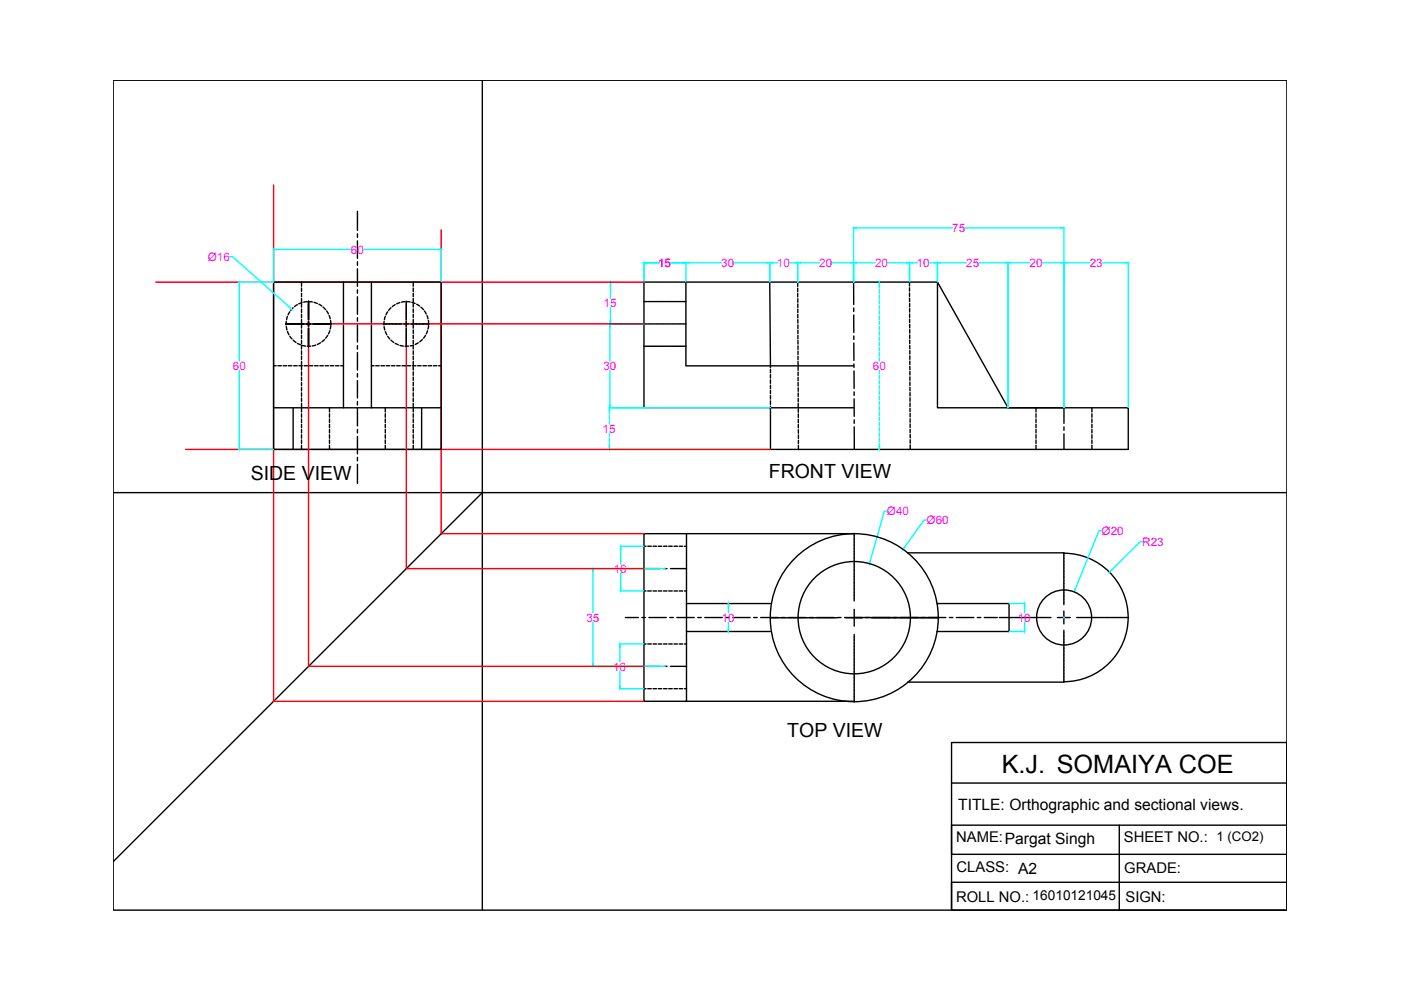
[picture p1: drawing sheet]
<svg xmlns="http://www.w3.org/2000/svg" width="297mm" height="210mm" viewBox="0 0 297 210" stroke-linecap="round" stroke-linejoin="round" font-family="sans-serif">
<!-- layer: 0 -->
<g fill="none" stroke="#000" stroke-width=".3">
<path d="M24 17h248.8v176h-248.8zM102.3 17v176M58 59.8h35.5v35.5h-35.5zM63.9 59.8v.9M72.8 59.8v26.7M75.8 44.8v4M75.8 49.6v.7M75.8 51.1v3.7M75.8 55.5v.8M75.8 57v3.7M78.7 59.8v26.7M87.6 59.8v.9"/>
<path d="M145.4 59.8h53.4v26.7h26.8v3.3M163.2 59.8l.2 18.1M169.1 59.9v.8M181 59.8v4.8M192.8 59.7v.9M198.8 59.8l14.9 26.7h25.5v8.8h-13.6M58 77.5h.6M58.9 77.5h.8M60 77.5h.8M60.6 68.7h.5M60.7 68.1v.8M60.7 69.3l.1 .7"/>
<path d="M60.9 67.1l-.1 .7M61 70.3l.3 .7M61.1 77.5h.8M61.2 68.7h.1M61.3 68.7h.5M61.5 66.1l-.4 .6M61.5 71.3l.4 .6M61.8 68.7h.1M62 68.7h.4M62.2 65.2l-.6 .6M62.2 72.1l.5 .5M62.3 77.5h.7"/>
<path d="M62.5 68.7h.1M62.6 68.7h.5M63 64.6l-.6 .4M63 72.8l.7 .3M63.1 68.7h.1M63.3 68.7h.4M63.4 77.5h.7M63.8 68.7h.1M63.9 61.1v.7M63.9 62.2v.7M63.9 63.3v.7M63.9 64.4v.7"/>
<path d="M63.9 65.5v.7M63.9 66.6v.7M63.9 67.7v.8M63.9 68.8v.8M63.9 69.9v.8M63.9 71v.8M63.9 72.2v.7M63.9 73.3v.7M63.9 74.4v.7M63.9 75.5v.7M63.9 76.6v.8M63.9 77.7v.8"/>
<path d="M63.9 78.8v.8M63.9 79.9v.8M64 68.7h.5M64 64.1l-.6 .3M64.1 73.2l.7 .2M64.5 77.5h.7M64.9 68.7h1M65.1 64l-.7 .1M65.4 63.9v.5M65.4 64.4v.1M65.4 64.6v.4M65.4 65.1v.1"/>
<path d="M65.4 65.2v.5M65.4 65.8h.1M65.4 65.9v.5M65.4 66.4v.1M65.4 66.6v.4M65.4 67.1v.1M65.4 67.3v.4M65.4 68.2v1M65.4 69.6v.5M65.4 70.2v.1M65.4 70.4v.4M65.4 70.9h.1"/>
<path d="M65.4 71v.5M65.4 71.5v.1M65.4 71.7v.4M65.4 72.2v.1M65.4 72.3v.5M65.4 72.9h.1M65.4 73v.5M65.5 64h.7M65.6 77.5h.7M65.9 73.4h-.8M66.3 68.7h.5M66.6 64.1l.7 .2"/>
<path d="M66.7 77.5h.7M66.9 68.7h.1M67 73.2l-.8 .1M67.1 68.7h.4M67.6 68.7h.1M67.6 64.5l.6 .4M67.7 68.7h.5M67.8 77.5h.7M68 72.7l-.7 .3M68.2 68.7h.1M68.4 68.7h.4M68.5 65.1l.5 .6"/>
<path d="M68.8 72l-.6 .5M68.9 68.7h.1M68.9 77.5h.8M69.1 68.7h.4M69.2 65.9l.4 .7M69.5 71.1l-.5 .6M69.6 68.7h.1M69.7 68.7h.5M69.8 66.9l.2 .7M69.9 70.1l-.3 .7M70 77.5h.8M70.1 68l.1 .7"/>
<path d="M70.1 69l-.1 .8M71.1 77.5h.8M72.2 77.5h.6M75.8 61.4v.8M75.8 62.9v3.7M75.8 67.4v.7M75.8 68.8v3.7M75.8 73.3v.7M75.8 74.8v3.7M75.8 79.2v.7M78.7 77.5h.6M79.7 77.5h.7"/>
<path d="M80.8 77.5h.7M81.3 68.7h.5M81.4 68.1v.8M81.4 69.3l.2 .7M81.7 67.1l-.2 .7M81.7 70.3l.3 .7M81.9 77.5h.7M81.9 68.7h.1M82 68.7h.5M82.2 66.1l-.4 .6M82.2 71.3l.4 .6M82.6 68.7h.1"/>
<path d="M82.7 68.7h.4M82.9 65.2l-.5 .6M82.9 72.1l.6 .5M83 77.5h.7M83.2 68.7h.1M83.4 68.7h.4M83.8 64.6l-.6 .4M83.8 72.8l.7 .3M83.9 68.7h.1M84 68.7h.5M84.1 77.5h.7M84.6 68.7h.1"/>
<path d="M84.7 68.7h.5M84.8 64.1l-.7 .3M84.8 73.2l.7 .2M85.2 77.5h.8M85.7 68.7h.9M85.9 64l-.8 .1M86.1 63.9v.5M86.1 64.4v.1M86.1 64.6v.4M86.1 65.1v.1M86.1 65.2v.5M86.1 65.8h.1"/>
<path d="M86.1 65.9v.5M86.1 66.4v.1M86.1 66.6v.4M86.1 67.1v.1M86.1 67.3v.4M86.1 68.2v1M86.1 69.6v.5M86.1 70.2v.1M86.1 70.4v.4M86.1 70.9h.1M86.1 71v.5M86.1 71.5v.1"/>
<path d="M86.1 71.7v.4M86.1 72.2v.1M86.1 72.3v.5M86.1 72.9h.1M86.1 73v.5M86.2 64h.8M86.3 77.5h.8M86.6 73.4h-.7M87.1 68.7h.5M87.3 64.1l.7 .2M87.4 77.5h.8M87.6 61.1v.7"/>
<path d="M87.6 62.2v.7M87.6 63.3v.7M87.6 64.4v.7M87.6 65.5v.7M87.6 66.6v.7M87.6 67.7v.8M87.6 68.8v.8M87.6 69.9v.8M87.6 71v.8M87.6 72.2v.7M87.6 73.3v.7M87.6 74.4v.7"/>
<path d="M87.6 75.5v.7M87.6 76.6v.8M87.6 77.7v.8M87.6 78.8v.8M87.6 79.9v.8M87.7 68.7h.1M87.7 73.2l-.7 .1M87.8 68.7h.5M88.3 68.7h.1M88.3 64.5l.7 .4M88.5 68.7h.4M88.5 77.5h.8"/>
<path d="M88.7 72.7l-.7 .3M89 68.7h.1M89.1 68.7h.5M89.2 65.1l.6 .6M89.5 72l-.5 .5M89.6 68.7h.1M89.7 77.5h.7M89.8 68.7h.4M90 65.9l.4 .7M90.2 71.1l-.4 .6M90.3 68.7h.1M90.5 68.7h.5"/>
<path d="M90.5 66.9l.2 .7M90.7 70.1l-.3 .7M90.8 77.5h.7M90.8 68l.1 .7M90.9 69l-.2 .8M91.9 77.5h.7M93 77.5h.5M136.5 68.7h.7M136.5 73.4h.1M136.5 63.9h.1M136.7 73.4h.1M136.7 63.9h.1"/>
<path d="M136.9 73.4h.2M136.9 63.9h.2M137.1 73.4h.2M137.1 63.9h.2M137.4 68.7h.1M137.4 73.4h.1M137.4 63.9h.1M137.6 73.4h.1M137.6 63.9h.1M137.7 68.7h.7M137.8 73.4h.2M137.8 63.9h.2"/>
<path d="M138 73.4h.2M138 63.9h.2M138.2 73.4h.2M138.2 63.9h.2M138.5 73.4h.1M138.5 63.9h.1M138.5 68.7h.2M138.7 73.4h.1M138.7 63.9h.1M138.8 68.7h.8M138.9 73.4h.2M138.9 63.9h.2"/>
<path d="M139.1 73.4h.2M139.1 63.9h.2M139.3 73.4h.2M139.3 63.9h.2M139.6 73.4h.1M139.6 63.9h.1M139.7 68.7h.2M139.8 73.4h.1M139.8 63.9h.1M140 68.7h.8M140 73.4h.2M140 63.9h.2"/>
<path d="M140.2 73.4h.2M140.2 63.9h.2M140.5 73.4h.1M140.5 63.9h.1M140.7 73.4h.1M140.7 63.9h.1M140.9 68.7h.2M140.9 73.4h.2M140.9 63.9h.2M141.1 73.4h.2M141.1 63.9h.2M141.2 68.7h.8"/>
<path d="M141.4 73.4h.1M141.4 63.9h.1M141.6 73.4h.1M141.6 63.9h.1M141.8 73.4h.2M141.8 63.9h.2M142 73.4h.2M142 63.9h.2M142.1 68.7h.1M142.2 73.4h.2M142.2 63.9h.2M142.4 68.7h.7"/>
<path d="M142.5 73.4h.1M142.5 63.9h.1M142.7 73.4h.1M142.7 63.9h.1M142.9 73.4h.2M142.9 63.9h.2M143.1 73.4h.2M143.1 63.9h.2M143.3 68.7h.1M143.3 73.4h.2M143.3 63.9h.2M143.6 68.7h.7"/>
<path d="M143.6 73.4h.1M143.6 63.9h.1M143.8 73.4h.1M143.8 63.9h.1M144 73.4h.2M144 63.9h.2M144.2 73.4h.2M144.2 63.9h.2M144.5 68.7h.1M144.5 73.4h.1M144.5 63.9h.1M144.7 73.4h.1"/>
<path d="M144.7 63.9h.1M144.8 68.7h.6M144.9 73.4h.1M144.9 63.9h.1M145.1 73.4h.2M145.1 63.9h.2M145.3 73.4h.1M145.3 63.9h.1M163.4 78.3v.8M163.4 79.4v.8M169.1 61.1v.8M169.1 62.2v.8"/>
<path d="M169.1 63.3v.8M169.1 64.4v.8M169.1 65.5v.8M169.1 66.7v.7M169.1 67.8l.1 .7M169.2 68.9v.7M169.2 70v.7M169.2 71.1v.8M169.2 72.2v.8M169.2 73.3v.8M169.2 74.4v.8M169.2 75.6v.7"/>
<path d="M169.2 76.7v.7M169.2 77.8v.7M169.2 78.9v.7M181 77.6h-35.6v-17.8h-8.9v26.7h44.5M181 65.3v.8M181 66.8v3.7M181 71.2v.8M181 72.7v3.7M181 77.2l.1 .7M181.1 78.6v3.8M192.8 61v.7M192.8 62.1v.8"/>
<path d="M192.8 63.2l.1 .8M192.9 64.3v.8M192.9 65.4v.8M192.9 66.6v.7M192.9 67.7v.7M192.9 68.8v.7M192.9 69.9v.7M192.9 71v.7M192.9 72.1v.7M192.9 73.2v.8M192.9 74.3v.8M192.9 75.5v.7"/>
<path d="M192.9 76.6v.7M192.9 77.7v.7M192.9 78.8v.7M192.9 79.9v.7M58 86.5h35.5M62.2 86.5v8.8M63.9 81.1v.7M63.9 82.2v.7M63.9 83.3v.7M63.9 84.4v.7M63.9 85.5v.7M63.9 86.6v.7"/>
<path d="M63.9 87.7v.8M63.9 88.8v.8M63.9 90v.7M63.9 91.1v.7M63.9 92.2v.7M63.9 93.3v.7M63.9 94.4v.9M69.9 86.5v.8M69.9 87.7v.8M69.9 88.8v.8M69.9 90v.7M69.9 91.1v.7"/>
<path d="M69.9 92.2v.7M69.9 93.3v.7M69.9 94.4v.9M75.8 80.7v3.7M75.8 85.1v.8M75.8 86.6v3.7M75.8 91.1v.7M75.8 92.5v3.7M75.8 97v.7M75.8 98.5v4M81.7 86.5v.8M81.7 87.7v.8"/>
<path d="M81.7 88.8v.8M81.7 90v.7M81.7 91.1v.7M81.7 92.2v.7M81.7 93.3v.7M81.7 94.4v.9M87.6 81.1v.7M87.6 82.2v.7M87.6 83.3v.7M87.6 84.4v.7M87.6 85.5v.7M87.6 86.6v.7"/>
<path d="M87.6 87.7v.8M87.6 88.8v.8M87.6 90v.7M87.6 91.1v.7M87.6 92.2v.7M87.6 93.3v.7M87.6 94.4v.9M89.4 86.5v8.8M163.4 86.1v9.2h62.2M163.4 80.5v.8M163.4 81.7v.7M163.4 82.8v.7"/>
<path d="M163.4 83.9v.7M163.4 85v.7M169.2 80v.7M169.2 81.1v.7M169.2 82.2v.8M169.2 83.3v.8M169.2 84.4v.8M169.2 85.5v.8M169.3 86.7v.7M169.3 87.8v.7M169.3 88.9v.7M169.3 90v.7"/>
<path d="M169.3 91.1v.8M169.3 92.2v.8M169.3 93.3v.8M169.3 94.4v.9M181.1 83.1v.7M181.1 84.6v3.7M181.1 89v.8M181.1 90.5v4.8M192.9 81v.7M192.9 82.1v.8M192.9 83.2v.8M192.9 84.3v.8"/>
<path d="M192.9 85.4v.8M192.9 86.6v.7M193 87.7v.7M193 88.8v.7M193 89.9v.7M193 91v.8M193 92.1v.8M193 93.2v.8M193 94.3v.9M219.7 86.5v.8M219.7 87.7v.8M219.7 88.8v.8"/>
<path d="M219.7 90v.7M219.7 91.1v.7M219.7 92.2v.7M219.7 93.3v.7M219.7 94.4v.9M225.6 90.5v.7M225.6 92v3.3M231.5 86.5v.8M231.5 87.7v.8M231.5 88.8v.8M231.5 90v.7M231.5 91.1v.7"/>
<path d="M231.5 92.2v.7M231.5 93.3v.7M231.5 94.4v.9M24 104.5h248.8M102.3 104.5l-78.3 78.2M136.5 113.1h9v35.6h-9zM136.5 115.8h.5M137.3 115.8h.8M138.5 115.8h.7M139.6 115.8h.7M140.7 115.8h.7M141.8 115.8h.7"/>
<path d="M142.9 115.8h.7M144 115.8h.7M145.1 115.8h.4M145.5 113.1h35.6M181.1 113.1v.4M181.1 113.6h.1M181.1 113.7v.4M181.1 114.2v.1M181.1 114.4v.4M181.1 114.9h.1M181.1 115v.5M181.1 115.5v.1"/>
<path d="M181.1 115.7v.4M181.1 116.2v.1M181.1 116.4v.4M181.1 116.9v.1M181.1 117v.5M181.1 117.6h.1M181.1 117.7v.4M181.1 118.2v.1M181.1 118.4v.4M181.1 118.9h.1M181.1 119v.5M181.1 119.5v.1"/>
<path d="M181.1 119.7v.4M192.4 117.2h33.2v.4M225.6 117.7h.1M225.6 117.8v.5M225.6 118.3v.1M225.6 118.5v.4M225.6 119v.1M225.6 119.2v.4M225.6 119.7v.1M225.6 119.8v.5M225.6 117.3a13.6 13.6 0 0 1 13.6 13.6 13.6 13.6 0 0 1-13.6 13.6M132.6 130.9h2.7"/>
<path d="M136.1 130.9h.7M136.5 136.5h.5M136.5 120.6h3.4M136.5 125.3h.5M137.3 136.5h.8M137.3 125.3h.8M137.6 130.9h3.7M138.5 136.5h.7M138.5 125.3h.7M139.6 136.5h.7M139.6 125.3h.7M140.7 136.5h.7"/>
<path d="M140.7 120.6h.7M140.7 125.3h.7M141.8 136.5h.7M141.8 125.3h.7M142 130.9h.8M142.2 120.6h3.3M142.9 136.5h.7M142.9 125.3h.7M143.5 130.9h3.7M144 136.5h.7M144 125.3h.7M145.1 136.5h.4"/>
<path d="M145.1 125.3h.4M145.5 133.9h17.8M145.5 128h17.8M147.9 130.9h.8M149.4 130.9h3.7M153.9 130.9h.7M155.3 130.9h3.8M159.8 130.9h.7M161.3 130.9h3.7M163.2 131h.4M163.7 131h.1M163.8 131h.5"/>
<path d="M164.3 131h.1M164.5 131h.4M165 131h.1M165.2 131h.4M165.7 131h.1M165.7 130.9h.8M165.8 131h.5M166.4 131h.1M166.5 131h.4M167 131h.1M167.2 131h.4M167.2 130.9h3.7"/>
<path d="M167.7 131h.1M167.8 131h.5M168.3 131h.1M168.5 131h.4M169 131h.1M169.2 131h.4M169.7 131h.1M169.8 131h.5M170.4 131h.1M170.5 131h.4M171 131h.1M171.2 131h.4"/>
<path d="M171.6 130.9h.8M171.7 131h.1M171.8 131h.5M172.3 131h.1M172.5 131h.4M173 131h.1M173.1 130.9h3.7M173.2 131h.4M173.7 131h.1M173.8 131h.5M174.4 131h.1M174.5 131h.4"/>
<path d="M175 131h.1M175.2 131h.4M175.7 131h.1M175.8 131h.5M176.3 131h.1M176.5 131h.4M177 131h.1M177.2 131h.4M177.6 130.9h.7M179.1 130.9h21.4M179.3 131h3.6M181.1 120.2v.1"/>
<path d="M181.1 120.4v.4M181.1 120.9v.1M181.1 121v.5M181.1 121.6h.1M181.1 121.7v.4M181.1 122.2v.1M181.1 122.4v.4M181.1 122.9v.1M181.1 123v.5M181.1 123.5v.1M181.1 123.7v.4M181.1 124.2v.1"/>
<path d="M181.1 124.4v.4M181.1 124.9v.1M181.1 125v.5M181.1 125.6h.1M181.1 125.7v.4M181.1 126.2v.1M181.1 126.4v.4M181.1 126.9v.1M181.1 127v.4M181.1 129.2v3.6M181.1 134.5v.4M181.1 135v.1"/>
<path d="M181.1 135.1v.5M181.1 135.7h.1M181.1 135.8v.4M181.1 136.3v.1M181.1 136.5v.4M181.1 137v.1M181.1 137.1v.5M181.1 137.7h.1M181.1 137.8v.5M181.1 138.3v.1M181.1 138.5v.4M181.1 139v.1"/>
<path d="M181.1 139.1v.5M181.1 139.7h.1M181.1 139.8v.4M184.7 131h.3M185.1 131h.1M185.3 131h.4M185.8 131h.1M185.9 131h.5M186.5 131h.1M186.6 131h.5M187.1 131h.1M187.3 131h.4"/>
<path d="M187.8 131h.1M187.9 131h.5M188.5 131h.1M188.6 131h.4M189.1 131h.1M189.3 131h.4M189.8 131h.1M189.9 131h.5M190.5 131h.1M190.6 131h.5M191.1 131h.1M191.3 131h.4"/>
<path d="M191.8 131h.1M191.9 131h.5M192.5 131h.1M192.6 131h.4M193.1 131h.1M193.3 131h.4M193.8 131h.1M193.9 131h.5M194.5 131h.1M194.6 131h.5M195.1 131h.1M195.3 131h.4"/>
<path d="M195.8 131h.1M195.9 131h.5M196.5 131h.1M196.6 131h.4M197.1 131h.1M197.3 131h.4M197.8 131h.1M197.9 131h.5M198.5 131h.1M198.6 131h.4M198.6 128h15.3v5.9h-15.3M201.3 130.9h.7"/>
<path d="M202.8 130.9h3.7M207.2 130.9h.7M208.7 130.9h2.7M211.9 130.9h.3M212.3 130.9h.1M212.5 130.9h.4M213 130.9h.1M213.1 130.9h.5M213.6 130.9h.1M213.8 130.9h.4M214.3 130.9h.1M214.4 130.9h.5"/>
<path d="M215 130.9h.1M215.1 130.9h.5M215.6 130.9h.1M215.8 130.9h.4M216.3 130.9h.1M216.5 130.9h.4M217 130.9h.1M217.1 130.9h.5M217.6 130.9h.1M217.8 130.9h.4M218.3 130.9h.1M218.4 130.9h.5"/>
<path d="M219 130.9h.1M219.1 130.9h.5M219.6 130.9h.1M219.8 130.9h.4M220.3 130.9h.1M220.5 130.9h.4M221 130.9h.1M221.1 130.9h.5M221.6 130.9h.1M221.8 130.9h.4M222.3 130.9h.1M222.4 130.9h.4"/>
<path d="M224.2 130.9h2.7M225.6 120.3v.1M225.6 120.5v.4M225.6 121v.1M225.6 121.2v.4M225.6 121.7h.1M225.6 121.8v.5M225.6 122.3v.1M225.6 122.5v.4M225.6 123v.1M225.6 123.2v.4M225.6 123.7v.1"/>
<path d="M225.6 123.8v.5M225.6 124.3v.1M225.6 124.5v.4M225.6 125v.1M225.6 125.2v.4M225.6 125.7h.1M225.6 125.8v.5M225.6 126.3v.1M225.6 126.5v.4M225.6 127v.1M225.6 127.2v.4M225.6 127.7v.1"/>
<path d="M225.6 127.8v.4M225.6 129.6v2.7M225.6 133.6v.4M225.6 134.1v.1M225.6 134.3v.4M225.6 134.8h.1M225.6 134.9v.5M225.6 135.4v.1M225.6 135.6v.4M225.6 136.1v.1M225.6 136.2v.5M225.6 136.8h.1"/>
<path d="M225.6 136.9v.5M225.6 137.4v.1M225.6 137.6v.4M225.6 138.1v.1M225.6 138.3v.4M225.6 138.8h.1M225.6 138.9v.5M225.6 139.4v.1M225.6 139.6v.4M228.3 130.9h.3M228.7 130.9h.1M228.9 130.9h.4"/>
<path d="M229.4 130.9h.1M229.5 130.9h.5M230.1 130.9h.1M230.2 130.9h.5M230.7 130.9h.1M230.9 130.9h.4M231.4 130.9h.1M231.5 130.9h.5M232.1 130.9h.1M232.2 130.9h.4M232.7 130.9h.1M232.9 130.9h.4"/>
<path d="M233.4 130.9h.1M233.5 130.9h.5M234.1 130.9h.1M234.2 130.9h.5M234.7 130.9h.1M234.9 130.9h.4M235.4 130.9h.1M235.5 130.9h.5M236.1 130.9h.1M236.2 130.9h.5M236.7 130.9h.1M236.9 130.9h.4"/>
<path d="M237.4 130.9h.1M237.5 130.9h.5M238.1 130.9h.1M238.2 130.9h.5M238.7 130.9h.1M238.9 130.9h.4M136.5 141.3h3.4M136.5 146h.5M137.3 146h.8M138.5 146h.7M139.6 146h.7M140.7 141.3h.7"/>
<path d="M140.7 146h.7M141.8 146h.7M142.2 141.3h3.3M142.9 146h.7M144 146h.7M145.1 146h.4M145.5 148.7h35.6M181.1 140.3v.1M181.1 140.5v.4M181.1 141v.1M181.1 141.1v.5M181.1 141.7h.1"/>
<path d="M181.1 141.8v.5M181.1 142.3v.1M181.1 142.5v.4M181.1 143v.1M181.1 143.1v.5M181.1 143.7h.1M181.1 143.8v.4M181.1 144.3v.1M181.1 144.5v.4M181.1 145v.1M181.1 145.1v.5M181.1 145.7h.1"/>
<path d="M181.1 145.8v.5M181.1 146.3v.1M181.1 146.5v.4M181.1 147v.1M181.1 147.1v.5M181.1 147.7h.1M181.1 147.8v.4M181.1 148.3v.1M181.1 148.5v.4M201.7 157.4h71.1v35.6h-71.1zM225.6 140.1v.1M225.6 140.2v.5"/>
<path d="M225.6 140.8h.1M225.6 140.9v.5M225.6 141.4v.1M225.6 141.6v.4M225.6 142.1v.1M225.6 142.3v.4M225.6 142.8h.1M225.6 142.9v.5M225.6 143.4v.1M225.6 143.6v.4M225.6 144.1v.1M225.6 144.2v.4h-33.2"/>
<path d="M201.7 166h71.1v9h-71.1v6.1h71.1v6h-71.1v5.9M237.3 175v18"/>
<circle cx="181.1" cy="131" r="17.8"/>
<circle cx="181.1" cy="131" r="11.9"/>
<circle cx="225.6" cy="130.9" r="5.8"/>
</g>
<g fill="none" stroke="#0ff" stroke-width=".3">
<path d="M48.7 54.4h.6l12.1 10.7M58 52.8v7h-7.4M58.6 52.9h15.9M77.1 52.9h15.8M93.5 52.8v7M129.3 59.8h7.2M136.5 55.6v4.2M137.1 55.7h2.6M142.2 55.7h2.6M145.4 55.6v4.2M146 55.7h7M155.6 55.7h7"/>
<path d="M163.2 55.6v4.2M163.8 55.7h1.1M167.4 55.7h1.1M169.1 55.6v4.2M169.7 55.7h4M176.4 55.7h4M181 48.2v11.6M181.6 55.7h4M181.6 48.3h20.4M186.3 59.8h.1M188.2 55.7h4M192.8 55.6v4.1"/>
<path d="M193.4 55.7h1.1M197 55.7h1.2M198.8 55.6v4.2M199.4 55.7h5.5M204.6 48.3h20.4M207.6 55.7h5.5M213.7 55.6v30.8M214.3 55.7h4M221 55.7h4M225.6 48.2v38.2M226.2 55.7h4.8M233.7 55.7h4.9"/>
<path d="M239.2 55.6v30.8M50.7 60.4v16.2M50.7 78.5v16.2M65.3 68.7h.2M65.4 68.6v.1M129.2 68.7h7.3M129.3 69.3v7.3M129.3 78.5v7.4M129.4 60.4v2.9M129.4 65.2v2.9M186.4 60.4v.7M186.4 61.4v.8"/>
<path d="M186.4 62.6v.7M186.4 63.7v.7M186.4 64.8v.7M186.4 65.9v.7M186.4 67v.7M186.4 68.1v.7M186.4 69.2v.8M186.4 70.3v.8M186.4 71.5v.7M186.4 72.6v.7M186.4 73.7v.7M186.4 74.8v.7"/>
<path d="M186.4 75.9v.7M186.4 78.5v.7M186.4 79.6v.7M50.6 95.3h7.4M129.1 86.5h34.2M129.1 95.3h34.2M129.2 87.1v.6M129.2 88.1v.8M129.2 89.2v.7M129.2 91.8v.7M129.2 92.9v.7M129.2 94v.7"/>
<path d="M186.3 95.3h.1M186.4 80.7v.7M186.4 81.8v.7M186.4 82.9v.7M186.4 84v.7M186.4 85.1v.7M186.4 86.2v.8M186.4 87.3v.8M186.4 88.4v.8M186.4 89.5v.8M186.4 90.7v.7M186.4 91.8v.7"/>
<path d="M186.4 92.9v.7M186.4 94v.7M131.5 115.8h5M131.6 116.4v3.2M188.1 108.4h-.6l-3 10.6M196.5 110.3h-.6l-4.1 5.7M233.6 112.5h-.6l-5 12.4M242.3 114.9h-.6l-6 6M125.6 120.6h15.4M125.7 121.2v8.8M125.7 131.9v8.8M131.3 136.5h5.2"/>
<path d="M131.4 137.1v3.2M131.5 125.3h5M131.6 121.5v3.2M154.3 128h.1M154.3 133.9h.1M154.4 128.6v1.4M154.4 131.9v1.4M181.1 130.9h.1M181.1 130.9v.1M214 128h3.3M214 133.9h3.3M217.2 128.6v1.4"/>
<path d="M217.2 131.9v1.4M225.5 130.9h.1M225.6 130.9v.1M125.6 141.3h15.4M131.3 146h5.2M131.4 142.3v3.1"/>
</g>
<g fill="#0ff" stroke="#0ff" stroke-width=".21">
<path d="M144.8 55.6l.6 .1-.6 .1z"/>
<path d="M136.5 55.7l.6-.1v.2z"/>
<path d="M145.4 55.7l.6-.1v.2z"/>
<path d="M162.6 55.6l.6 .1-.6 .1z"/>
<path d="M163.2 55.7l.6-.1v.2z"/>
<path d="M168.5 55.6l.6 .1-.6 .1z"/>
<path d="M169.1 55.7l.6-.1v.2z"/>
<path d="M180.4 55.6l.6 .1-.6 .1z"/>
<path d="M181 55.7l.6-.1v.2z"/>
<path d="M192.2 55.6l.6 .1-.6 .1z"/>
<path d="M192.8 55.7l.6-.1v.2z"/>
<path d="M198.2 55.6l.6 .1-.6 .1z"/>
<path d="M198.8 55.7l.6-.1v.2z"/>
<path d="M213.1 55.6l.6 .1-.6 .1z"/>
<path d="M213.7 55.7l.6-.1v.2z"/>
<path d="M225 55.6l.6 .1-.6 .1z"/>
<path d="M225.6 55.7l.6-.1v.2z"/>
<path d="M238.6 55.6l.6 .1-.6 .1z"/>
<path d="M181 48.3l.6-.1v.2z"/>
<path d="M225 48.2l.6 .1-.6 .1z"/>
<path d="M129.4 59.8l.1 .6h-.2z"/>
<path d="M129.3 68.1h.2l-.1 .6z"/>
<path d="M129.2 85.9h.2l-.1 .6z"/>
<path d="M129.3 68.7l.1 .6h-.2z"/>
<path d="M129.1 94.7h.2l-.1 .6z"/>
<path d="M129.2 86.5l.1 .6h-.2z"/>
<path d="M186.4 59.8l.1 .6h-.2z"/>
<path d="M186.3 94.7h.2l-.1 .6z"/>
<path d="M191.7 115.9l.2 .1-.4 .5z"/>
<path d="M184.4 118.9l.2 .1-.3 .5z"/>
<path d="M227.9 124.8l.2 .1-.3 .5z"/>
<path d="M235.6 120.8l.1 .2-.5 .3z"/>
<path d="M217.2 128l.1 .6h-.2z"/>
<path d="M217.1 133.3h.2l-.1 .6z"/>
<path d="M131.6 115.8l.1 .6h-.2z"/>
<path d="M131.5 124.7h.2l-.1 .6z"/>
<path d="M131.4 136.5l.1 .6h-.2z"/>
<path d="M131.3 145.4h.2l-.1 .6z"/>
<path d="M125.7 120.6l.1 .6h-.2z"/>
<path d="M125.6 140.7h.2l-.1 .6z"/>
<path d="M154.4 128l.1 .6h-.1z"/>
<path d="M154.4 133.3h.1l-.1 .6z"/>
<path d="M50.7 59.8l.1 .6h-.2z"/>
<path d="M50.6 94.7h.2l-.1 .6z"/>
<path d="M61.5 65.1l.4 .4-.6-.3z"/>
<path d="M58 52.9l.6-.1v.2z"/>
<path d="M92.9 52.8l.6 .1-.6 .1z"/>
</g>
<path d="M58 39.2v109.5h78.5M33 59.8h103.5M93.5 48.7v64.4h43M63.9 68.7h72.6M65.4 63.9v77.4h71.1M86.1 63.9v56.7h50.4M39.4 95.3h124" fill="none" stroke="#f00" stroke-width=".3"/>
<text font-size="5.4" x="212.4" y="163.8">K.J. SOMAIYA COE</text>
<g font-size="4.1">
<text x="53.2" y="101.8">SIDE VIEW</text>
<text x="163" y="101.3">FRONT VIEW</text>
<text x="166.9" y="156.3">TOP VIEW</text>
</g>
<text font-size="3.3" x="203.1" y="171.8">TITLE: Orthographic and sectional views.</text>
<g font-size="3.1">
<text x="202.7" y="178.6">NAME:Pargat Singh</text>
<text x="238.3" y="178.6">SHEET NO.: 1 (CO2)</text>
<text x="202.8" y="184.8">CLASS: A2</text>
<text x="238.4" y="185.1">GRADE:</text>
<text x="202.7" y="191.1">ROLL NO.: 16010121045</text>
<text x="238.6" y="191.1">SIGN:</text>
</g>
<g font-size="2.5" fill="#f0f">
<text x="74.4" y="53.8">60</text>
<text x="201.9" y="49.2">75</text>
<text x="44.1" y="55.3">Ø16</text>
<text x="139.5" y="56.6">15</text>
<text x="152.9" y="56.6">30</text>
<text x="164.7" y="56.6">10</text>
<text x="173.7" y="56.6">20</text>
<text x="185.5" y="56.6">20</text>
<text x="194.3" y="56.6">10</text>
<text x="204.9" y="56.6">25</text>
<text x="218.3" y="56.6">20</text>
<text x="231" y="56.6">23</text>
<text x="128" y="65.1">15</text>
<text x="49.4" y="78.4">60</text>
<text x="127.9" y="78.5">30</text>
<text x="185.1" y="78.4">60</text>
<text x="127.7" y="91.8">15</text>
<text x="188.1" y="109.2">Ø40</text>
<text x="196.5" y="111.1">Ø60</text>
<text x="233.6" y="113.3">Ø20</text>
<text x="242.2" y="115.8">R23</text>
<text x="130.1" y="121.4">16</text>
<text x="124.3" y="131.8">35</text>
<text x="153" y="131.8">10</text>
<text x="215.8" y="131.8">10</text>
<text x="130" y="142.2">16</text>
</g>
</svg>
